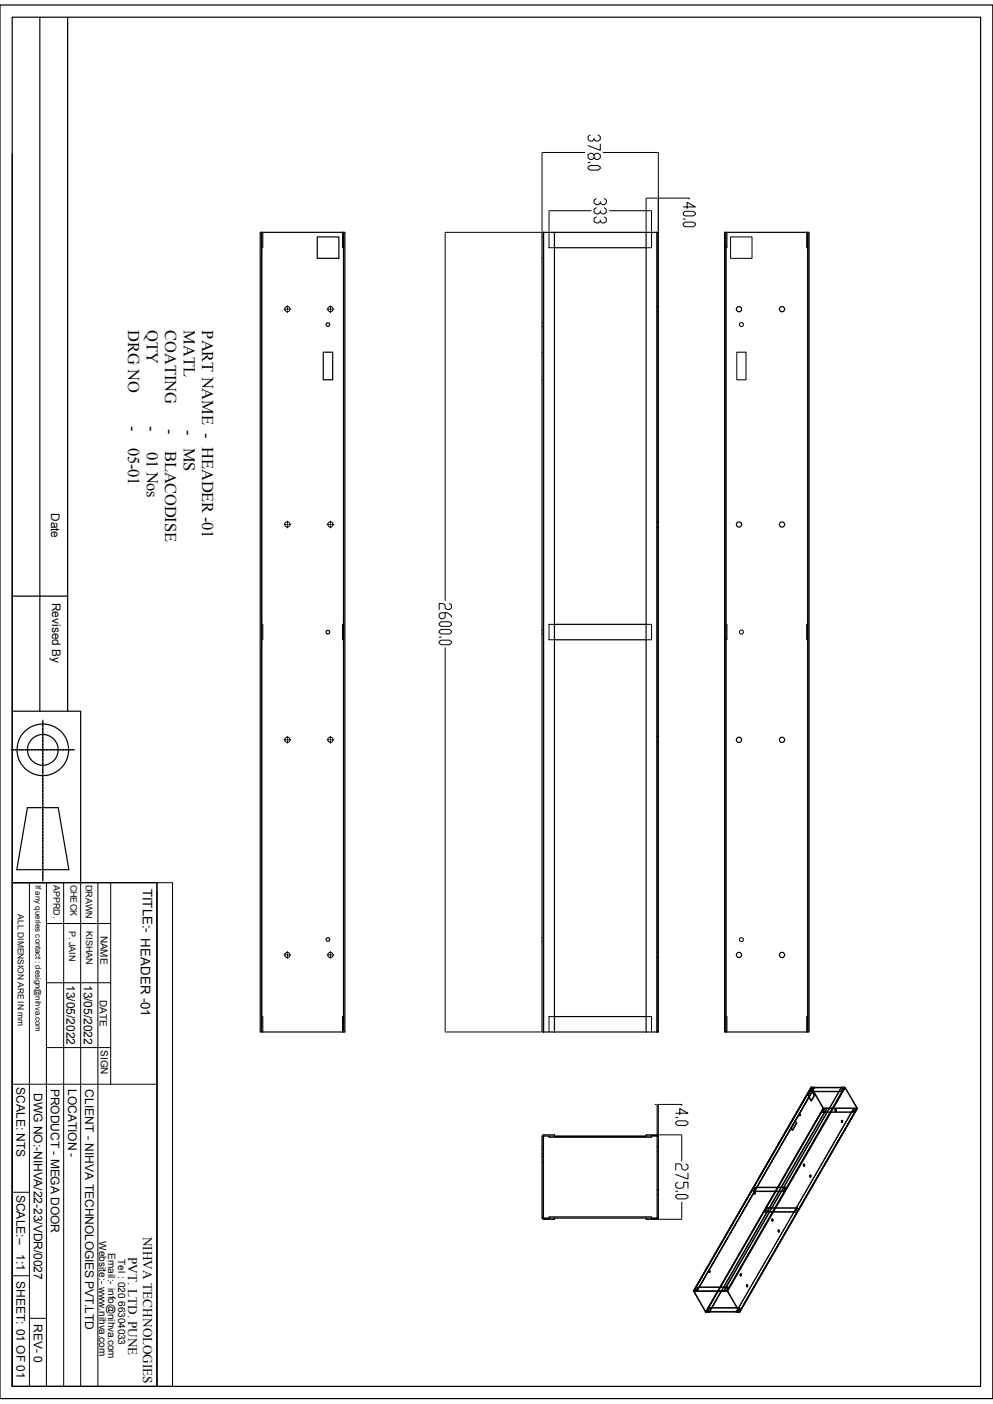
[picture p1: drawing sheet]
<svg xmlns="http://www.w3.org/2000/svg" width="210mm" height="297mm" viewBox="0 0 210 297" stroke-linecap="round" stroke-linejoin="round" font-family="sans-serif">
<g fill="none" stroke="#000" stroke-width=".25">
<path d="M0 1.1h210v294.8h-210zM2.6 3.6h204.8v289.7h-204.8zM8.4 3.6v146.9M14.3 3.6v146.9M2.6 32.6v117.9h14.5v36.2M55 49.1h.4v169.2h-.4zM55.4 49.1h17.2v169.2h-17.2M67.1 50.1h4.6v4.6h-4.6zM72.6 49.1h.3v169.2h-.3M115 49.1h2.3v169.2M115 49.1h-.4v169.2h.4M115 49.1v169.2"/>
<path d="M117.3 49.1h19.4M117.3 52.4h19.4M138.9 49.1h-2.2v169.2M138.9 49.1h.3v169.2h-24.2M138.9 49.1v169.2M153.5 49.1h-.3v169.2h.3M170.8 49.1h.3v169.2h-.3zM170.8 49.1h-17.3v169.2M68.4 74.5h2v5.8h-2zM2.6 126.1h11.7M117.3 135.3h19.4M117.3 132.1h19.4"/>
<path d="M2.4 158.6h.3M2.6 150.5v36.2M2.8 158.6h.1M2.9 158.6h.4M3.4 158.6h.1M3.6 158.6h.4M4.1 158.6h.1M4.2 158.6h.6M4.9 158.6h.4M5.4 158.6h.1M5.5 158.6h.5M6.1 158.6h.1"/>
<path d="M6.2 158.6h.4M6.7 158.6h.1M6.9 158.6h.4M7.4 158.6h.1M7.5 158.6h.5M8 158.6h.6M8.7 158.6h.1M8.8 158.6h.5M9.1 152.4v.3M9.1 152.8v.6M9.1 153.5h.1M9.1 153.6v.5"/>
<path d="M9.1 154.1v.1M9.1 154.3v.4M9.1 154.8v.1M9.1 154.9v.5M9.1 155.4v.1M9.1 155.6v.4M9.1 156.1v.1M9.1 156.3v.4M9.1 156.8h.1M9.1 156.9v.5M9.1 157.4v.1M9.1 157.6v.4"/>
<path d="M9.1 158.1v.1M9.1 158.2v.5M9.1 158.8h.1M9.1 158.9v.4M9.1 159.4v.1M9.1 159.6v.4M9.4 158.6h.1M9.5 158.6h.4M10 158.6h.1M10.2 158.6h.4M10.7 158.6h.1M10.8 158.6h.5"/>
<path d="M11.3 158.6h.1M11.5 158.6h.4M12 158.6h.1M12.1 158.6h.5M12.7 158.6h.1M12.8 158.6h.6M13.5 158.6h.4M14 158.6h.1M14.1 158.6h.5M14.6 158.6h.1M14.8 158.6h.4M15.3 158.6h.1"/>
<path d="M15.5 158.6h.2M5.8 170.9h6.5l2.3 13.1h-11zM9.1 160.1h.1M9.1 160.2v.5M9.1 160.7v.1M9.1 160.9v.4M9.1 161.4v.6M9.1 162.1h.1M9.1 162.2v.4M9.1 162.7v.1M9.1 162.9v.4M9.1 163.4h.1"/>
<path d="M9.1 163.5v.5M9.1 164v.1M9.1 164.2v.4M9.1 164.7v.1M9.1 164.9v.4M9.1 165.4h.1M9.1 165.5v.4M9.1 166v.1M9.1 166.2v.6M9.1 166.8v.5M9.1 167.3v.1M9.1 167.5v.4"/>
<path d="M9.1 168v.1M9.1 168.2v.4M9.1 168.7h.1M9.1 168.8v.4M9.1 169.3v.1M9.1 169.5v.4M9.1 170v.6M9.1 170.6v.1M9.1 170.8v.4M9.1 171.3v.1M9.1 171.5v.4M9.1 172h.1"/>
<path d="M9.1 172.1v.5M9.1 172.6v.1M9.1 172.8v.4M9.1 173.3v.1M9.1 173.5v.4M9.1 173.9v.1M9.1 174.1v.4M9.1 174.6v.1M9.1 174.8v.5M9.1 175.4v.5M9.1 175.9v.1M9.1 176.1v.4"/>
<path d="M9.1 176.6v.1M9.1 176.8v.4M9.1 177.2v.1M9.1 177.4v.4M9.1 177.9v.1M9.1 178.1v.4M9.1 178.6h.1M9.1 178.7v.5M9.1 179.2v.1M9.1 179.4v.4M9.1 179.9v.1M2.6 186.7h30.6v106.6h-30.6z"/>
<path d="M2.6 194.8v98.5M9.1 186v.4M9.1 180.1v.4M9.1 180.6h.1M9.1 180.7v.4M9.1 181.2v.1M9.1 181.4v.4M9.1 181.9v.1M9.1 182.1v.4M9.1 182.5v.1M9.1 182.7v.4M9.1 183.2v.1"/>
<path d="M9.1 183.4v.4M9.1 183.9h.1M9.1 184v.4M9.1 184.5v.1M9.1 184.7v.4M9.1 185.2v.1M9.1 185.4v.4M9.1 185.8v.1M117.3 215.1h19.4M153.5 218.3h17.3M168.2 237.2l.2 .4M168.2 237.1l.3 .5-.9 1.5-.3-.5"/>
<path d="M168.5 237.6l-.9 1.4M169.2 235.7v.3M171.6 230l-24.9 43M171.7 231l.5 .7M171.8 230.9h5.6M171.8 230.9l.5 .8-.7 1.2-.4-.8M172.1 230.9l2.1 3.5-9.7 16.8M172.3 230h-.7l-24.9 43M172.3 231.7l-.7 1.1M172.3 230h5.6M174 235.2l.9 .1M174.2 234.4h.1"/>
<path d="M174.4 235.3l-9.2 15.9M174.4 234.5h-.2l-9.7 16.7M174.5 235.3l-9.2 15.9M175.4 234.4h-.9l-.5 .8h.9M176.7 234.7v.4M176.7 234.7a.16 .16 0 0 1 .2 .2 .16 .16 0 0 1-.2 .1zM178.1 237v.4M178.6 230l-24.8 43.1-6.6 .1-.5-.2M178.6 230h-.6l-24.9 43M178.6 230l.1 .1M178.8 230.1l2.5 4.3-24.9 43.1-2.5-4.4zM181.3 234.5l-24.8 43.1"/>
<path d="M181.3 234.4v.1M114.6 240.4h.3v17.2h-.3zM114.7 257.6l.3 .3M114.9 257.6l.1 .1M115 240.1h2.3v.2h19.4v-.2h2.2v.2h-1.1v.3h-21.7v-.3h-1.1zM115 240.1l-.3 .3M115 240.3l-.1 .1M115 257.7h1.1v-.3h21.7v.3h1.1v.2h-2.2v-.2h-19.4v.2h-2.3M115 257.7v.2M138.9 240.1l.3 .3M138.9 240.3l.1 .1M139 240.4h.2v17.2"/>
<path d="M139 257.6h.2M139 257.6l-.1 .1M139 240.4v17.2M139.2 257.6l-.3 .3M159.6 252.1h5.6M159.6 252.3v.3M159.6 252h5.6M160.1 251.2h5.6M161.8 256.3l.4 .1-9.2 15.9M162.2 256.4h.5M162.3 256.4l-9.2 15.9M163.2 255.5h-.9l-.5 .8h.9"/>
<path d="M163.4 257.9v.4M164.7 252.1l-2 3.4M164.8 252.1l-2 3.4M170.1 246.3v.4M171.4 248.6v.4M171.4 248.6a.17 .17 0 0 1 .1 .2 .17 .17 0 0 1-.1 .2zM146.7 273.1l2.6 4.4M146.7 273l7.2 .1M146.7 273v.1M146.8 273.1h-.1M146.8 273.1l2.5 4.4 2.5-4.3-2.5 4.3M147.9 272.3l24.4-42.3-24.9 43"/>
<path d="M149.2 277.5l.2 .1M149.3 277.5h7M149.3 277.5l7.1 .1M149.3 277.5h.1M150.1 277.5l-.1 .1M150.1 268.9v.2M152.3 272.3l11.7-20.2-11.6 20.2M152.5 273.2l-2 3.4M152.6 273.2l-2 3.4M153.5 272.3h-5.6l-.5 .8M153.5 273.1v.1M153.8 273.1h.1"/>
<path d="M153.8 273.1l2.5 4.4M155.9 276.6h-5.8l-.5 .9M156.2 277.2l-.2 .3M156.3 277.5l.1 .1M156.5 277.5l-.1 .1M156.6 269.5l.2 .1a.17 .17 0 0 1 0 .2 .17 .17 0 0 1-.3 0 .17 .17 0 0 1 .1-.3zM156.7 269.5v.4M158 271.8v.4M164.7 260.2v.4"/>
<circle cx="69.3" cy="68.7" r=".39"/>
<circle cx="156.3" cy="65.4" r=".55"/>
<circle cx="165.4" cy="65.4" r=".55"/>
<circle cx="156.3" cy="111" r=".55"/>
<circle cx="165.4" cy="111" r=".55"/>
<circle cx="69.3" cy="133.7" r=".39"/>
<circle cx="9.1" cy="158.6" r="5.5"/>
<circle cx="9.1" cy="158.6" r="3.3"/>
<circle cx="156.3" cy="156.5" r=".55"/>
<circle cx="165.4" cy="156.5" r=".55"/>
<circle cx="69.3" cy="198.7" r=".39"/>
<circle cx="156.3" cy="202" r=".55"/>
<circle cx="165.4" cy="202" r=".55"/>
<circle cx="169.2" cy="235.9" r=".11"/>
<circle cx="178.1" cy="237.2" r=".15"/>
<circle cx="159.6" cy="252.4" r=".12"/>
<circle cx="163.4" cy="258.1" r=".15"/>
<circle cx="170" cy="246.5" r=".15"/>
<circle cx="150.1" cy="269" r=".13"/>
<circle cx="158" cy="272" r=".15"/>
<circle cx="164.7" cy="260.4" r=".15"/>
</g>
<g fill="none" stroke="#000" stroke-width=".21">
<path d="M114.6 32.3v16.6M114.9 32.3h8.8M124.4 34.4h.4M124.4 35.3l.4-.3h1.7l.5 .3v.3l-.5 .4h-1.7l-.4-.4zM124.8 28.6l-.4 .3v.6l.4 .3h.4l.4-.3M125.6 32.8l.5-.4h.4l.5 .4v.6l-.5 .3h-.4l-.5-.3v-.6l-.4-.4h-.4l-.4 .4v.6l.4 .3h.4l.4-.3M126.5 28.6l.5 .3v.6l-.5 .3h-.4l-.5-.3v-.3M127 30.5v1.3l-2.6-1M127.6 32.3h11.4M139.2 32.3v16.6M55.3 49.1v169.2M55.6 49.1v3.3h-.3"/>
<path d="M72.4 49.1v3.3h.3M72.7 49.1v169.2M94.1 49.1h20.3M94.1 49.4v77.6M114.6 50.1h.3M114.6 54.7h.3M114.9 49.1v169.2M116.1 44.6v4.3M116.1 49.1v3.3h1.2M116.3 44.6h8.7M126.1 42l-.5 .3v.7l.5 .3h.4l.5-.3M126.1 43.9l-.5 .4v.6l.5 .4h.4l.5-.4"/>
<path d="M126.1 45.9l-.5 .3v.7l.5 .3h.4l.5-.3M127.8 42l.4 .3v.7l-.4 .3h-.4l-.4-.3v-.3M127.8 43.9l.4 .4v.6l-.4 .4h-.4l-.4-.4v-.3M127.8 45.9l.4 .3v.7l-.4 .3h-.4l-.4-.3v-.4M128.9 44.6h8.7M136.7 41.9v7M136.9 41.9h2.1M137.8 44.6v4.3M137.8 49.1v3.3h-1.1M139 49.1v169.2M139.2 41.9h6.6v.2M144.5 45l.4-.3h1.7l.5 .3v.4l-.5 .3h-1.7l-.4-.3z"/>
<path d="M144.5 47.3l.4-.3h1.7l.5 .3v.3l-.5 .4h-1.7l-.4-.4zM144.5 43.8h2.6l-1.8-1v1.3M144.5 46.4h.4M153.5 49.1v169.2M153.8 49.1v3.3h-.3M154.5 50.1h4.5v4.6h-4.5zM170.6 49.1v3.3h.3M170.9 49.1v169.2M60.1 65.4h.4M60.6 65.4h.2v.2M60.8 65.2v.2h.2M60.8 64.7v.4"/>
<path d="M60.8 65.7v.4M61.1 65.4h.4M69.2 65.4h.4M69.7 65.4h.2v.2M69.9 64.7v.4M69.9 65.7v.4M69.9 65.2v.2h.2M70.2 65.4h.4M114.6 74.5h.3M114.6 68.2h.3M114.6 69.1h.3M139 64.9h.2"/>
<path d="M139 66h.2M155.8 74.5h2v5.8h-2zM114.6 80.3h.3M60.1 111h.4M60.6 111h.2v.1M60.8 110.8v.2h.2M60.8 110.2v.4M60.8 111.3v.4M61.1 111h.4M69.2 111h.4M69.7 111h.2v.1M69.9 110.2v.4"/>
<path d="M69.9 111.3v.4M69.9 110.8v.2h.2M70.2 111h.4M139 110.4h.2M139 111.5h.2M55.3 132.1h.3v3.2h-.3M72.7 132.1h-.3v3.2h.3M92.9 131.9l.4-.4h1.7l.5 .4v.3l-.5 .3h-1.7l-.4-.3zM92.9 133.5l.4-.4h1.7l.5 .4v.3l-.5 .3h-1.7l-.4-.3zM92.9 135.7l.4-.3h1.7l.5 .3v.4l-.5 .3h-1.7l-.4-.3zM92.9 134.8h.4M94.1 137v81.1"/>
<path d="M94.1 129.6v1l-.4 .3h-.4l-.4-.3v-.7l.4-.3h1.3l.9 .7v.3M95 127.7l.5 .3v.7l-.5 .2h-.4l-.5-.2v-.7l-.4-.3h-.8v1.2M114.6 133.3h.3M114.6 134.2h.3M117.3 132.1h-1.2v3.2h1.2M136.7 132.1h1.1v3.2h-1.1M153.5 132.1h.3v3.2h-.3M170.9 132.1h-.3v3.2h.3M60.1 156.5h.4M60.6 156.5l.2 .1M60.8 156.3v.2h.2M60.8 155.8v.4"/>
<path d="M60.8 156.8v.4M61.1 156.5h.4M69.2 156.5h.4M69.7 156.5l.2 .1M69.9 155.8v.4M69.9 156.8v.4M69.9 156.3v.2h.2M70.2 156.5h.4M139 155.9h.2M139 157.1h.2M2.6 186.7h30.6M6.2 186.7v106.6"/>
<path d="M9.8 195.4h13.6M9.8 186.7v106.6M13.5 186.7v106.6M17.1 186.7v106.6M20.7 186.7v106.6M23.4 186.7v42.7M33.2 186.7h3.3v106.6h-3.3zM33.2 188.6v104.7M114.6 198.3h.3M114.6 199.2h.3M9.8 207.9h13.6M55.3 215.1h.3v3.2"/>
<path d="M60.1 202h.4M60.6 202h.2v.2M60.8 201.8v.2h.2M60.8 201.3v.4M60.8 202.4v.3M61.1 202h.4M69.2 202h.4M69.7 202h.2v.2M69.9 201.3v.4M69.9 202.4v.3M69.9 201.8v.2h.2M70.2 202h.4"/>
<path d="M72.7 215.1h-.3v3.2M94.1 218.3h20.3M117.3 215.1h-1.2v3.2M136.7 215.1h1.1v3.2M139 201.5h.2M139 202.6h.2M153.5 215.1h.3v3.2M170.9 215.1h-.3v3.2M2.6 229.4h30.6M9.8 221.6h13.6M138.6 233.6h.2M139 233.6v6.5"/>
<path d="M139.2 233.6v6.5M139.4 233.6h4.8v.2M142.9 235.5h2.6l-1.7-1v1.3M142.9 236.4h.4M142.9 237.4l.4-.3h1.7l.5 .3v.3l-.5 .4h-1.7l-.4-.4zM167.3 238.6l.3 .5M167.6 239v.1M168.1 237.1l-.8 1.5 .9-1.4M169.2 235.7l-.2 .1 .2 .2M170.9 231.7l.6 1.2M171.5 230.9h.3M171.5 230l-24.8 43.1"/>
<path d="M171.5 230.5l-.6 1.2M171.6 232.8v.1M171.6 230h.1M171.6 230l-24.8 43.1M171.6 230h.4M171.6 230l-24.8 43.1 24.8-43M171.6 230.5l-.7 1.2 .3 .4M171.6 230.1l2.5 4.3M171.6 230.5l.1 .5M171.6 230.1l.5 .8M171.6 230.5l.2 .4M172 230l-.5 .9"/>
<path d="M172 230.1h6.4M174.1 234.4l.1 .1M174.1 234.4h.1M174.1 234.4l-24.9 43.1M174.2 234.5h.1M174.2 234.5l-24.8 43.1M174.2 234.5h.7M174.4 234.5l-.4 .8M174.5 234.4v.1M174.8 234.5l-.3 .8M174.8 234.5l-.4 .8M174.8 234.5h5.8"/>
<path d="M174.9 235.2h5.5M175.4 234.4h5.4M176.7 234.7l-.1 .3 .1 .1M176.7 235.1h.1M177.4 230.9h.4M177.8 230.9h-.4M177.9 230l-12.1 21.2h.3M178 230h.1M178.1 237h.1M178.1 237.4h.1M178.1 237l-.2 .1 .2 .3M178.3 230l-.4 .9"/>
<path d="M178.3 230l-.5 .9M178.3 230h.3l-24.8 43.1M178.6 230l.1 .1-24.9 43M178.8 230.1l2.4 4.3M180.6 234.5l-.6 .8h-5.1M180.6 234.5h.7M180.6 234.5l-24.9 43.1M180.9 234.5l-.5 .8M181.2 234.5h-.3l-.5 .8h-.4l-11.6 20.3h.3l-.5 .8h-.3l-11.7 20.3h.3l-.3 .5M181.2 234.4l-24.8 43.1 24.8-43M181.2 234.4h.1M181.2 234.5h.1"/>
<path d="M181.3 234.5h.1M181.3 234.5l-24.9 43.1M2.6 252.2h3.6M114.6 244.6h.3M114.6 242.7h.3M114.6 245.9h.3M114.6 241.3h.3M114.6 243.2h.3M114.6 244.1h.3M116.1 257.7h1.2M116.1 240.3h1.2M136.7 257.7h1.1"/>
<path d="M136.7 240.3h1.1M139 251.7h.2M139 252.8h.2M139 242.6h.2M139 243.7h.2M139.2 240.1h5M139.2 257.9h5M142.9 252h.4M142.9 253l.4-.3h1.7l.5 .3v.3l-.5 .3h-1.7l-.4-.3zM143.3 250.1l-.4 .3v.6l.4 .4h.9l.4-.4v-.9h.9v1.3M144.2 240.3v5.3M144.2 254.3v3.4"/>
<path d="M145 246.2l.5 .3v.7l-.5 .3h-.4l-.4-.3v-.7l-.4-.3h-.9v1.3M145.5 248.2v1.2l-2.6-.9M159.3 252l.3 .1M159.3 252h.3M159.6 252.3h.1M159.6 252.3h-.1l.1 .3M159.8 251.2h.3M159.8 251.2l-.5 .9M159.8 251.2l-.5 .8M159.8 251.2h6.4M162.3 255.5v.1M162.7 255.5l-.4 .1-.5 .8"/>
<path d="M162.7 256.4h5.2l.5-.8h-5.8l-.4 .8M162.7 256.3h5.5M162.8 255.5l-.5 .9M163.2 255.5h5.5l-.5 .9M163.3 257.9l-.1 .1 .1 .3M164.5 251.2l-.5 .9 .5-.9M165.2 251.2l-.5 .9M165.2 252h.5M165.3 251.2l-.5 .9M165.7 252l-.5 .1M165.7 251.2l-12.2 21.1M166.1 251.2l-.4 .9"/>
<path d="M166.1 251.2l-.4 .8M168.7 255.5v.1M170 246.3h.1M170 246.7h.1M170.1 246.3l-.2 .3 .2 .1M171.4 248.6l-.2 .1 .1 .3h.1M2.6 269.9h3.6M6.2 278.9h3.6M147.6 272.3l-.4 .9M147.6 272.3h6.4M147.9 272.3h-.3l-.5 .8M150 268.8h.1"/>
<path d="M150 269.2h.1M150.1 268.9h-.2v.2h.2M150.1 276.6v.1M150.1 276.7h6.1l-.5 .8M150.1 276.7l-.5 .8M150.5 276.6l-.5 .9M150.6 276.6l-.5 .9M152.4 272.3l-.6 .9 .5-.9M153 272.3l-.5 .9M153.1 272.3l-.5 .9M154 272.3l-.5 .8M154 272.3h-.4l-.5 .8"/>
<path d="M155.9 276.6h.6l-.3 .6M156.5 276.6v.1M156.6 269.5h.1a.19 .19 0 0 0-.2 .2 .19 .19 0 0 0 .2 .2h-.1M157.9 271.8h.1M157.9 272.2h.1M158 271.8l-.1 .3 .1 .1M164.6 260.2v.4"/>
<circle cx="60.8" cy="65.4" r=".56"/>
<circle cx="69.9" cy="65.4" r=".56"/>
<circle cx="156.8" cy="68.7" r=".43"/>
<circle cx="60.8" cy="110.9" r=".56"/>
<circle cx="69.9" cy="110.9" r=".56"/>
<circle cx="156.8" cy="133.7" r=".43"/>
<circle cx="60.8" cy="156.5" r=".56"/>
<circle cx="69.9" cy="156.5" r=".56"/>
<circle cx="156.8" cy="198.7" r=".43"/>
<circle cx="60.8" cy="202" r=".55"/>
<circle cx="69.9" cy="202" r=".55"/>
</g>
<path d="M114.6 32.3h.3zM139 32.2l.2 .1zM94.1 49.1l.1 .3zM116.1 44.6h.2zM136.7 41.9l.2 .1zM137.6 44.6h.2zM139 41.9h.2zM94.1 218.1v.2zM138.8 233.6h.2zM139.2 233.6l.2 .1zM144.2 240.1l-.1 .2zM144.1 257.7l.1 .2z" fill="#000"/>
<g font-size="3.5">
<text x="27.1" y="69.9" transform="rotate(90 27.1 69.9)">DRG NO</text>
<text x="31" y="69.8" transform="rotate(90 31 69.8)">QTY</text>
<text x="34.9" y="69.8" transform="rotate(90 34.9 69.8)">COATING</text>
<text x="38.9" y="69.9" transform="rotate(90 38.9 69.9)">MATL</text>
<text x="42.8" y="69.9" transform="rotate(90 42.8 69.9)">PART NAME - HEADER -01</text>
<text x="27.1" y="90.2" transform="rotate(90 27.1 90.2)">-</text>
<text x="27.1" y="94.7" transform="rotate(90 27.1 94.7)">05-01</text>
<text x="31" y="90.2" transform="rotate(90 31 90.2)">-</text>
<text x="31" y="95.5" transform="rotate(90 31 95.5)">01 Nos</text>
<text x="34.9" y="90.8" transform="rotate(90 34.9 90.8)">-</text>
<text x="34.9" y="95.4" transform="rotate(90 34.9 95.4)">BLACODISE</text>
<text x="38.9" y="90.9" transform="rotate(90 38.9 90.9)">-</text>
<text x="38.9" y="94.7" transform="rotate(90 38.9 94.7)">MS</text>
</g>
<g font-size="2.8">
<text x="30.2" y="188" transform="rotate(90 30.2 188)">TITLE:- HEADER -01</text>
<text x="30.3" y="261.6" transform="rotate(90 30.3 261.6)">NIHVA TECHNOLOGIES</text>
<text x="27.1" y="265.9" transform="rotate(90 27.1 265.9)">PVT. LTD. PUNE</text>
</g>
<g font-size="2.5">
<text x="10.8" y="108.5" transform="rotate(90 10.8 108.5)">Date</text>
<text x="11" y="127.5" transform="rotate(90 11 127.5)">Revised By</text>
<text x="14.1" y="208.4" transform="rotate(90 14.1 208.4)">13/05/2022</text>
<text x="17.7" y="208.3" transform="rotate(90 17.7 208.3)">13/05/2022</text>
<text x="3.5" y="230" transform="rotate(90 3.5 230)">SCALE: NTS</text>
<text x="7.2" y="231.2" transform="rotate(90 7.2 231.2)">DWG NO:-NIHVA/22-23/VDR/0027</text>
<text x="10.8" y="230.3" transform="rotate(90 10.8 230.3)">PRODUCT - MEGA DOOR</text>
<text x="14.4" y="230.3" transform="rotate(90 14.4 230.3)">LOCATION -</text>
<text x="18" y="230.4" transform="rotate(90 18 230.4)">CLIENT - NIHVA TECHNOLOGIES PVT.LTD</text>
<text x="3.5" y="252.7" transform="rotate(90 3.5 252.7)">SCALE:--</text>
<text x="3.5" y="265.3" transform="rotate(90 3.5 265.3)">1:1</text>
<text x="3.5" y="271" transform="rotate(90 3.5 271)">SHEET: 01 OF 01</text>
<text x="7.2" y="280" transform="rotate(90 7.2 280)">REV- 0</text>
</g>
<g font-size="2.1">
<text x="21.3" y="197.9" transform="rotate(90 21.3 197.9)">NAME</text>
<text x="21.1" y="211.5" transform="rotate(90 21.1 211.5)">DATE</text>
<text x="21.3" y="222.1" transform="rotate(90 21.3 222.1)">SIGN</text>
<text x="21" y="262.6" transform="rotate(90 21 262.6)">Website:- www.nihva.com</text>
<text x="22.9" y="265" transform="rotate(90 22.9 265)">Email:- info@nihva.com</text>
<text x="25" y="266.3" transform="rotate(90 25 266.3)">Tel : 020 66304033</text>
</g>
<g font-size="1.9">
<text x="11.3" y="187.2" transform="rotate(90 11.3 187.2)">APPRD.</text>
<text x="14.9" y="187.1" transform="rotate(90 14.9 187.1)">CHECK</text>
<text x="18.1" y="187.2" transform="rotate(90 18.1 187.2)">DRAWN</text>
<text x="14.6" y="196.9" transform="rotate(90 14.6 196.9)">P. JAIN</text>
<text x="18.2" y="197" transform="rotate(90 18.2 197)">KISHAN</text>
</g>
<text font-size="1.8" x="3.8" y="193.4" transform="rotate(90 3.8 193.4)">ALL DIMENSION ARE IN mm</text>
<text font-size="1.7" x="7.5" y="187.2" transform="rotate(90 7.5 187.2)">If any queries contact : design@nihva.com</text>
</svg>
